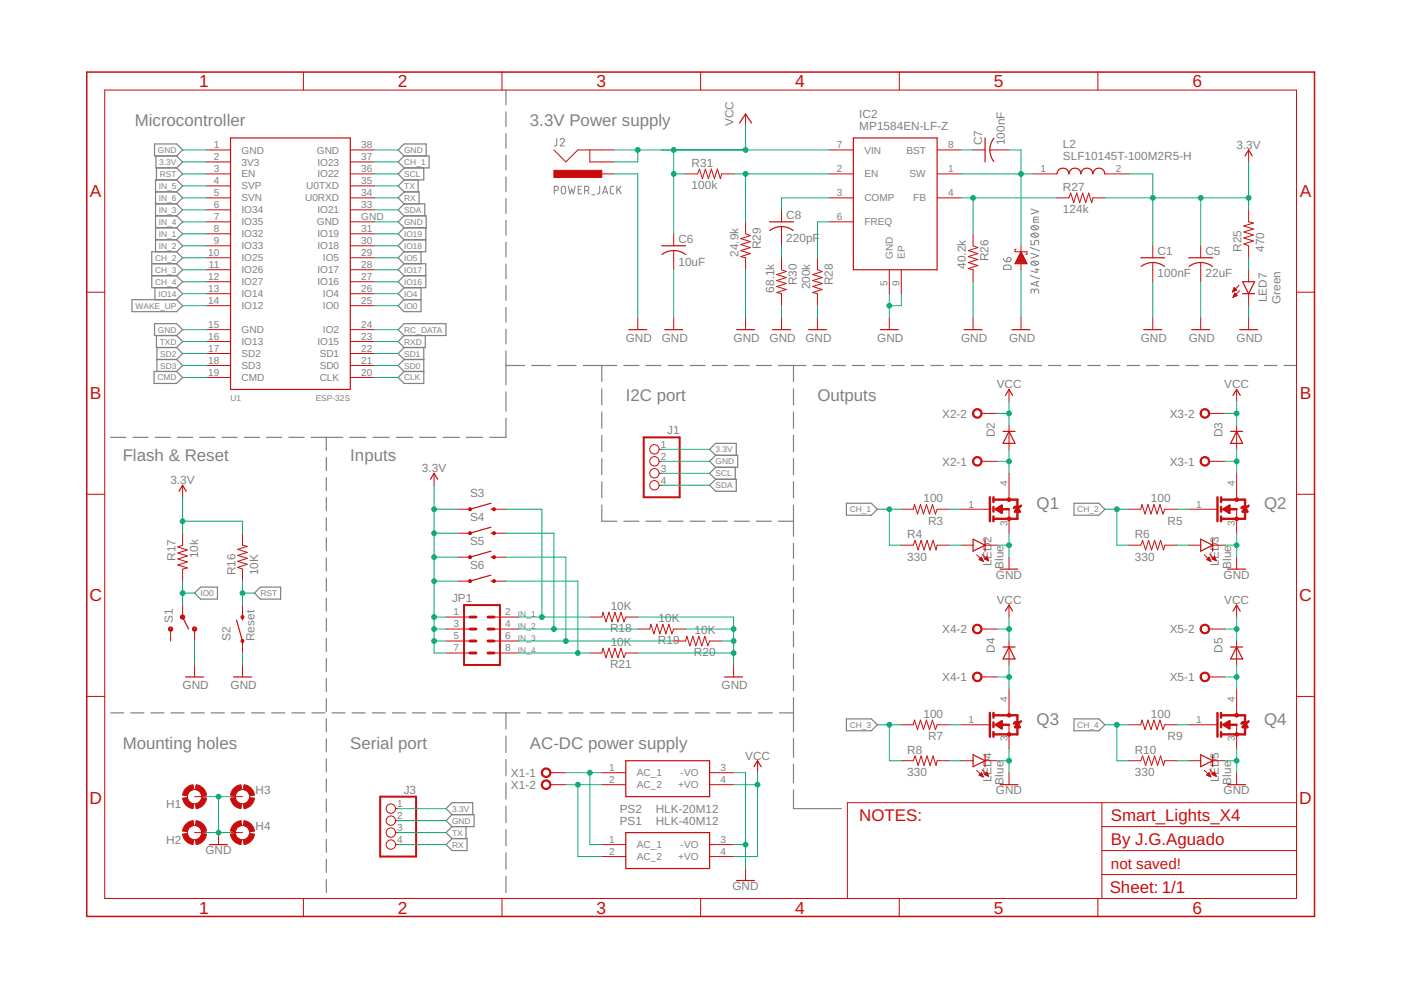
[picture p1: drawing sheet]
<svg xmlns="http://www.w3.org/2000/svg" width="297mm" height="210mm" viewBox="0 0 297 210" stroke-linecap="round" stroke-linejoin="round" font-family="sans-serif">
<g fill="none" stroke="#808080" stroke-width=".21">
<path d="M118 29.3v1.4l-.5 .2M118.8 29.7a.44 .44 0 0 1 .6-.4 .44 .44 0 0 1 .1 .8l-.7 .8h.9M119.1 39.6l.3-.1 .4 .1 .1 1.1a.46 .46 0 0 1-.4 .4 .46 .46 0 0 1-.5-.4zM120.5 39.5l.4 1.6 .3-1.1 .4 1.1 .3-1.6M123.3 39.5h-.7v1.6h.7M127.1 39.5v1.4l-.5 .2M130.1 39.5l-.6 .1-.1 .3 .1 1 .1 .2h.5M130.8 39.5v1.6M131.7 39.5l-.9 1M117.5 40.4h.5a.46 .46 0 0 0 .4-.5 .46 .46 0 0 0-.4-.4h-.5v1.6M122.6 40.2h.5M124 40.4h.4a.46 .46 0 0 0 .5-.5 .46 .46 0 0 0-.5-.4h-.4v1.6"/>
<path d="M124.5 40.4l.4 .7M125.5 41.3h.7M127.8 41.1l.5-1.6 .5 1.6M127.9 40.7h.8M131.1 40.1l.6 1M212.7 54.8l.2 .4 .6 .3M212.9 56.3l.3-.1h.9l.2 .3 .1 .6h-1.7zM213.6 54.7a.47 .47 0 0 1 .7 .1 .47 .47 0 0 1-.4 .7h-.4zM218.4 58.4l2 .7M218.4 52.5l2 .7M218.6 51v.9h.7v-.6a.46 .46 0 0 1 .5-.3 .46 .46 0 0 1 .4 .3v.6M218.6 53.7l1.6 .5-1.6 .6"/>
<path d="M218.6 44.3l1.6 .6-1.6 .5M218.7 55.6a1 1 0 0 1 1.5 .2 .97 .97 0 0 1-1.6 0zM218.7 49.6a1.02 1.02 0 0 1 1.5 .3 .97 .97 0 0 1-1.6 0zM218.7 48a1.02 1.02 0 0 1 1.5 .3 .97 .97 0 0 1-1.6 0zM218.9 55.4l1 .8M218.9 49.5l1 .7M218.9 47.9l1 .8M219.1 46.6h1.1M219.5 57.2h.7M219.8 59.8v.8M219.9 56.9v.9l-1.3-.4M220.2 46l-.9 .1-.2 .2v.8h1.1"/>
<path d="M220.2 59.6l-1.6 .6 1.6 .5M219.3 61.7a.46 .46 0 0 1 .5-.4 .46 .46 0 0 1 .4 .4v.5M219.3 62v-.4a.36 .36 0 0 0-.4-.3 .36 .36 0 0 0-.3 .3v.6"/>
</g>
<g fill="none" stroke="#808080" stroke-width=".25">
<path d="M107.3 19.1v3.1M32.8 30.5h4.6l1.3 1.3-1.3 1.3h-4.6zM33.1 33.1v2.5h4.3M33.2 35.6v2.5M37.4 33.1l1.3 1.2-1.3 1.3M37.4 35.6l1.3 1.3-1.3 1.2M37.4 38.1h-4.4v15.3M37.4 38.1l1.3 1.3-1.3 1.3M85.7 33.1l-1.3-1.3 1.3-1.3h4.7v2.6M85.7 33.1h5.3v2.5h-5.3M85.7 33.1l-1.3 1.2 1.3 1.3M85.7 38.1l-1.3 1.3 1.3 1.3"/>
<path d="M85.7 35.6l-1.3 1.3 1.3 1.2M88.6 38.1v2.6M89.9 35.6v2.5h-4.2M107.3 23.7v3.1M107.3 28.3v3.1M107.3 32.9v3.1M107.3 37.5v3.1M32.2 58.5h5.2M32.2 55.9h5.2M33 45.8h4.4M33 48.3h4.4M33 40.7h4.4"/>
<path d="M33 43.2h4.4M33 50.8h4.4M37.4 40.7l1.3 1.3-1.3 1.2M37.4 43.2l1.3 1.3-1.3 1.3M37.4 45.8l1.3 1.2-1.3 1.3M37.4 48.3l1.3 1.3-1.3 1.2M37.4 50.8l1.3 1.3-1.3 1.3M37.4 53.4h-5.2v7.6h5.2M37.4 53.4l1.3 1.3-1.3 1.2M37.4 55.9l1.3 1.3-1.3 1.3M37.4 58.5l1.3 1.2-1.3 1.3M85.7 45.8h4.7v2.5h-4.7"/>
<path d="M85.7 45.8l-1.3 1.2 1.3 1.3M85.7 40.7h3.2v2.5M85.7 43.2h4.4v2.6M85.7 50.8h4.6M85.7 55.9h4.6v5.1h-4.6M85.7 58.5l-1.3 1.2 1.3 1.3M85.7 58.5h4.6M85.7 55.9l-1.3 1.3 1.3 1.3M85.7 53.4l-1.3 1.3 1.3 1.2M85.7 50.8l-1.3 1.3 1.3 1.3M85.7 48.3l-1.3 1.3 1.3 1.2M85.7 40.7l-1.3 1.3 1.3 1.2"/>
<path d="M85.7 43.2l-1.3 1.3 1.3 1.3M89.3 53.4v2.5M90.3 48.3v5.1h-4.6M107.3 42.1v3.1M107.3 46.7v3.1M107.3 51.4v3.1M107.3 56v3.1M28 63.5h9.4l1.3 1.3-1.3 1.3h-9.4zM32.7 78.8h4.7l1.3 1.2-1.3 1.3h-4.7zM32.8 68.6h4.6l1.3 1.3-1.3 1.2h-4.6zM32.9 61v2.5M33.2 71.1v2.6h4.2"/>
<path d="M33.3 76.2h4.1M33.3 73.7v5.1M37.4 76.2l1.3 1.3-1.3 1.3M37.4 61l1.3 1.3-1.3 1.2M37.4 71.1l1.3 1.3-1.3 1.3M37.4 73.7l1.3 1.3-1.3 1.2M84.4 69.9l1.3-1.3h8.9v2.5h-8.9zM85.7 63.5h3.6M85.7 76.2h4.2M85.7 78.8h4.2M85.7 76.2l-1.3 1.3 1.3 1.3M85.7 73.7l-1.3 1.3 1.3 1.2"/>
<path d="M85.7 71.1l-1.3 1.3 1.3 1.3M85.7 61l-1.3 1.3 1.3 1.2M89.3 61v5.1h-3.6l-1.3-1.3 1.3-1.3M89.9 73.7v7.6h-4.2l-1.3-1.3 1.3-1.2M90.2 71.1v2.6h-4.5M107.3 60.6v3.1M107.3 65.2v3.1M107.3 69.8v3.1M107.3 74.4v7.2M107.3 77.5h3.9M112.7 77.5h4M118.2 77.5h3.9"/>
<path d="M123.6 77.5h7.2M127.6 77.5v3.4M132.3 77.5h3.2M136.9 77.5h3.2M141.6 77.5h3.2M146.3 77.5h3.2M151 77.5h3.2M155.7 77.5h3.2M160.4 77.5h3.2M165 77.5h5.9M168.2 77.5v3.4M172.4 77.5h2.6"/>
<path d="M176.6 77.5h2.6M180.7 77.5h2.7M184.9 77.5h2.6M189 77.5h2.7M193.2 77.5h2.7M197.4 77.5h2.6M201.5 77.5h2.7M205.7 77.5h2.6M209.8 77.5h2.7M214 77.5h2.6M218.1 77.5h2.7M222.3 77.5h2.7"/>
<path d="M226.5 77.5h2.6M230.6 77.5h2.7M234.8 77.5h2.6M239 77.5h2.6M243.1 77.5h2.7M247.3 77.5h2.6M251.4 77.5h2.7M255.6 77.5h2.7M259.8 77.5h2.6M263.9 77.5h2.7M268.1 77.5h2.6M272.2 77.5h2.7"/>
<path d="M23.5 92.7h3.2M28.2 92.7h3.2M32.9 92.7h3.2M37.6 92.7h3.3M42.4 92.7h3.2M47.1 92.7h3.2M51.8 92.7h3.2M56.5 92.7h3.2M61.2 92.7h3.3M66 92.7h6.6M69.2 92.7v2.8M69.2 97v2.8"/>
<path d="M74.1 92.7h3.5M79.1 92.7h3.4M84 92.7h3.5M89 92.7h3.4M93.9 92.7h3.5M98.9 92.7h3.4M107.3 83.1v4.1M107.3 88.7v4h-3.5M127.6 82.4v3.5M127.6 87.4v3.4M127.6 92.3v3.4M127.6 97.2v3.4"/>
<path d="M151.7 96.5l-1.2 1.3 1.2 1.3M151.7 96.5h4.7v2.6h-4.7M151.7 96.5l-1.2-1.2 1.2-1.3h4.4v2.5M151.7 99.1l-1.2 1.3 1.2 1.2M155.9 99.1v2.5M168.2 82.4v3.5M168.2 87.4v3.4M168.2 92.3v3.4M168.2 97.2v3.4M69.2 101.3v2.7M69.2 105.5v2.8M69.2 109.8v2.7"/>
<path d="M69.2 114v2.8M69.2 118.3v2.8M127.6 102.2v3.4M127.6 107.1v3.4h3.2M132.3 110.5h3.2M136.9 110.5h3.2M141.6 110.5h3.2M146.3 110.5h3.2M151 110.5h3.2M151.7 101.6h4.4v2.6h-4.4l-1.2-1.3zM155.7 110.5h3.2M160.4 110.5h3.2"/>
<path d="M165 110.5h3.2M168.2 102.2v3.4M168.2 107.1v6.6M168.2 115.2v3.2M168.2 119.9v3.2M179.5 106.7h5.2l1.3 1.3-1.3 1.2h-5.2zM227.7 106.7h5.3l1.3 1.3-1.3 1.2h-5.3zM42.5 124.5h3.6v2.5h-3.6l-1.2-1.2zM54 125.8l1.2-1.3h4.3v2.5h-4.3zM69.2 122.6v2.7M69.2 126.8v2.8M69.2 131.1v2.7"/>
<path d="M69.2 135.3v2.8M69.2 139.6v2.8M168.2 124.5v3.2M168.2 129.2v3.2M168.2 133.9v3.2M168.2 138.6v3.2M23.5 151.2h2.7M27.7 151.2h2.8M32 151.2h2.8M36.3 151.2h2.7M40.5 151.2h2.8M44.8 151.2h2.8"/>
<path d="M49.1 151.2h2.7M53.3 151.2h2.8M57.6 151.2h2.8M61.9 151.2h2.7M66.1 151.2h2.8M69.2 143.9v2.7M69.2 148.1v2.8M69.2 152.4v2.8M69.2 156.7v2.7M70.4 151.2h2.8M74.7 151.2h2.7M78.9 151.2h2.8"/>
<path d="M83.2 151.2h2.8M87.5 151.2h2.7M91.7 151.2h2.8M96 151.2h2.7M100.2 151.2h2.8M104.5 151.2h5.7M107.3 151.2v3.4M107.3 156.1v3.4M111.7 151.2h3M116.2 151.2h3M120.6 151.2h3M125.1 151.2h3"/>
<path d="M129.6 151.2h2.9M134 151.2h3M138.5 151.2h3M143 151.2h2.9M147.4 151.2h3M151.9 151.2h3M156.3 151.2h3M160.8 151.2h3M165.3 151.2h2.9M168.2 143.3v3.2M168.2 148v7.1M168.2 156.6v3.9"/>
<path d="M179.5 152.4h5.2l1.3 1.3-1.3 1.2h-5.2zM227.7 152.4h5.3l1.3 1.3-1.3 1.2h-5.3zM69.2 160.9v2.8M69.2 165.2v2.7M69.2 169.4v2.8M69.2 173.7v2.7M69.2 177.9v2.8M94.6 179.1l1.2-1.3h3.2v2.5h-3.2zM95.8 172.7l-1.2 1.3 1.2 1.3M95.8 172.7h4.7v2.6h-4.7M95.8 172.7l-1.2-1.3 1.2-1.2h4.4v2.5M95.8 175.3l-1.2 1.2 1.2 1.3"/>
<path d="M98.8 175.3v2.5M107.3 161v3.5M107.3 166v3.4M107.3 170.9v3.5M107.3 175.9v3.4M168.2 167.5v3.9h10.2M168.2 162.1v3.9M69.2 182.2v2.8M69.2 186.5v2.7M107.3 180.8v3.5M107.3 185.8v3.4"/>
</g>
<g fill="#c90d0c" stroke="#c90d0c" stroke-width=".21">
<path d="M38.7 169.2l1-.1 .5 .9 .9 .4-.2 1a2.52 2.52 0 0 1-2.2-2.2z" fill-rule="evenodd"/>
<path d="M41.4 170.4a1.51 1.51 0 0 0 1.4-1.3l1 .1a2.53 2.53 0 0 1-2.2 2.2z" fill-rule="evenodd"/>
<path d="M41.6 166.4a2.53 2.53 0 0 1 2.2 2.2l-1 .1-.5-.9-.9-.4z" fill-rule="evenodd"/>
<path d="M39.3 167.3l.6-.6 1-.3 .2 1-.7 .2a1.4 1.4 0 0 0-.7 1.1l-1-.1z" fill-rule="evenodd"/>
<path d="M38.7 176.8l1-.1 .5 .9 .9 .5-.2 1a2.52 2.52 0 0 1-2.2-2.3z" fill-rule="evenodd"/>
<path d="M41.4 178.1a1.51 1.51 0 0 0 1.4-1.4l1 .1a2.53 2.53 0 0 1-2.2 2.3z" fill-rule="evenodd"/>
<path d="M41.6 174a2.59 2.59 0 0 1 2.2 2.2l-1 .1-.5-.8-.9-.5z" fill-rule="evenodd"/>
<path d="M39.3 174.9l.6-.6 1-.3 .2 1-.7 .2a1.4 1.4 0 0 0-.7 1.1l-1-.1z" fill-rule="evenodd"/>
<path d="M51.7 166.4a2.53 2.53 0 0 1 2.3 2.2l-1.1 .1-.4-.9-.9-.4z" fill-rule="evenodd"/>
<path d="M49.4 167.3l.7-.6 1-.3 .1 1-.6 .2a1.4 1.4 0 0 0-.7 1.1l-1-.1z" fill-rule="evenodd"/>
<path d="M48.9 169.2l1-.1 .4 .9 .9 .4-.1 1a2.48 2.48 0 0 1-2.2-2.2z" fill-rule="evenodd"/>
<path d="M51.6 170.4a1.51 1.51 0 0 0 1.3-1.3l1.1 .1a2.53 2.53 0 0 1-2.3 2.2z" fill-rule="evenodd"/>
<path d="M51.7 174a2.59 2.59 0 0 1 2.3 2.2l-1.1 .1-.4-.8-.9-.5z" fill-rule="evenodd"/>
<path d="M49.4 174.9l.7-.6 1-.3 .1 1-.6 .2a1.4 1.4 0 0 0-.7 1.1l-1-.1z" fill-rule="evenodd"/>
<path d="M48.9 176.8l1-.1 .4 .9 .9 .5-.1 1a2.48 2.48 0 0 1-2.2-2.3z" fill-rule="evenodd"/>
<path d="M51.6 178.1a1.51 1.51 0 0 0 1.3-1.4l1.1 .1a2.53 2.53 0 0 1-2.3 2.3z" fill-rule="evenodd"/>
<path d="M213.7 105.6a.39 .39 0 0 1 .6 .2 .39 .39 0 0 1-.3 .5 .39 .39 0 0 1-.4-.4l.3-.1 .2 .2-.5-.1z" fill-rule="evenodd"/>
<path d="M213.7 109.7a.39 .39 0 0 1 .6 .2 .39 .39 0 0 1-.3 .5 .39 .39 0 0 1-.4-.4l.3-.1 .2 .2-.5-.1z" fill-rule="evenodd"/>
<path d="M206.6 97a1.03 1.03 0 0 1 1.5 .4 1.03 1.03 0 0 1-.7 1.4 1.03 1.03 0 0 1-1.2-1h.2a.76 .76 0 0 1 1.1-.7 .76 .76 0 0 1 .2 1.2 .76 .76 0 0 1-1.2-.3l-.1-.2h-.2z" fill-rule="evenodd"/>
<path d="M206.6 86.8a1.03 1.03 0 0 1 1.5 .4 1.03 1.03 0 0 1-.7 1.4 1.03 1.03 0 0 1-1.2-.9h.2a.76 .76 0 0 1 1.1-.8 .76 .76 0 0 1 .2 1.3 .76 .76 0 0 1-1.2-.3l-.1-.2h-.2z" fill-rule="evenodd"/>
<path d="M262 105.6a.39 .39 0 0 1 .6 .2 .39 .39 0 0 1-.3 .5 .39 .39 0 0 1-.5-.4l.4-.1 .1 .2-.5-.1z" fill-rule="evenodd"/>
<path d="M262 109.7a.39 .39 0 0 1 .6 .2 .39 .39 0 0 1-.3 .5 .39 .39 0 0 1-.5-.4l.4-.1 .1 .2-.5-.1z" fill-rule="evenodd"/>
<path d="M254.8 97a1.03 1.03 0 0 1 1.6 .4 1.03 1.03 0 0 1-.7 1.4 1.03 1.03 0 0 1-1.3-1h.3a.77 .77 0 0 1 1.1-.6 .77 .77 0 0 1 .1 1.3 .77 .77 0 0 1-1.2-.5v-.2h-.3z" fill-rule="evenodd"/>
<path d="M254.8 86.8a1.03 1.03 0 0 1 1.6 .4 1.03 1.03 0 0 1-.7 1.4 1.03 1.03 0 0 1-1.3-.9h.3a.77 .77 0 0 1 1.1-.7 .77 .77 0 0 1 .1 1.3 .77 .77 0 0 1-1.2-.4v-.2h-.3z" fill-rule="evenodd"/>
<path d="M213.7 151.3a.39 .39 0 0 1 .6 .2 .39 .39 0 0 1-.3 .5 .39 .39 0 0 1-.4-.3l.4-.2 .1 .2h-.5z" fill-rule="evenodd"/>
<path d="M213.6 155.5a.38 .38 0 0 1 .6 0 .38 .38 0 0 1-.2 .6 .38 .38 0 0 1-.4-.4l.3-.1 .2 .2-.5-.1z" fill-rule="evenodd"/>
<path d="M206.4 142.9a1.02 1.02 0 0 1 1.6 0 1.02 1.02 0 0 1-.4 1.6 1.02 1.02 0 0 1-1.4-1h.2a.76 .76 0 0 1 1.1-.7 .76 .76 0 0 1 .2 1.2 .76 .76 0 0 1-1.2-.3l-.1-.2h-.2z" fill-rule="evenodd"/>
<path d="M206.4 132.8a1.02 1.02 0 0 1 1.6-.1 1.02 1.02 0 0 1-.4 1.6 1.02 1.02 0 0 1-1.4-.9h.2a.76 .76 0 0 1 1.1-.8 .76 .76 0 0 1 .2 1.3 .76 .76 0 0 1-1.2-.3l-.1-.2h-.2z" fill-rule="evenodd"/>
<path d="M262 151.3a.39 .39 0 0 1 .6 .2 .39 .39 0 0 1-.3 .5 .39 .39 0 0 1-.5-.3l.5-.2v.2h-.5z" fill-rule="evenodd"/>
<path d="M261.9 155.5a.38 .38 0 0 1 .6-.1 .38 .38 0 0 1-.2 .6 .38 .38 0 0 1-.5-.3l.4-.1 .1 .1v.1l-.5-.1z" fill-rule="evenodd"/>
<path d="M254.6 142.9a1.02 1.02 0 0 1 1.7 0 1.02 1.02 0 0 1-.5 1.6 1.02 1.02 0 0 1-1.4-1h.3a.77 .77 0 0 1 1.1-.6 .77 .77 0 0 1 .1 1.3 .77 .77 0 0 1-1.2-.5v-.2h-.3z" fill-rule="evenodd"/>
<path d="M254.6 132.8a1.02 1.02 0 0 1 1.7-.1 1.02 1.02 0 0 1-.5 1.6 1.02 1.02 0 0 1-1.4-.9h.3a.77 .77 0 0 1 1.1-.7 .77 .77 0 0 1 .1 1.3 .77 .77 0 0 1-1.2-.4v-.2h-.3z" fill-rule="evenodd"/>
<path d="M41 133a.46 .46 0 0 1 .7 .2 .46 .46 0 0 1-.4 .6 .46 .46 0 0 1-.5-.4h.2a.26 .26 0 0 1 .4-.3 .26 .26 0 0 1 0 .5 .26 .26 0 0 1-.4-.1l-.2-.1z" fill-rule="evenodd"/>
<path d="M35.9 133a.46 .46 0 0 1 .7 .2 .46 .46 0 0 1-.3 .6 .46 .46 0 0 1-.6-.4h.2a.26 .26 0 0 1 .4-.3 .26 .26 0 0 1 .1 .5 .26 .26 0 0 1-.5-.1l-.2-.1z" fill-rule="evenodd"/>
<path d="M38.4 130.5a.46 .46 0 0 1 .7 .1 .46 .46 0 0 1-.3 .7 .46 .46 0 0 1-.6-.5h.3a.26 .26 0 0 1 .3-.2 .26 .26 0 0 1 .1 .4 .26 .26 0 0 1-.4-.1l-.3-.1z" fill-rule="evenodd"/>
<path d="M114.9 163.3a1.02 1.02 0 0 1 1.7-.1 1.02 1.02 0 0 1-.5 1.6 1.02 1.02 0 0 1-1.3-1h.2a.77 .77 0 0 1 1.1-.6 .77 .77 0 0 1 .2 1.3 .77 .77 0 0 1-1.3-.4v-.3h-.2z" fill-rule="evenodd"/>
<path d="M115.1 165.6a1.03 1.03 0 0 1 1.6 .3 1.03 1.03 0 0 1-.7 1.5 1.03 1.03 0 0 1-1.2-1h.2a.77 .77 0 0 1 1.1-.7 .77 .77 0 0 1 .2 1.3 .77 .77 0 0 1-1.3-.4v-.2h-.2z" fill-rule="evenodd"/>
<circle cx="51.4" cy="135.9" r=".33"/>
<circle cx="51.4" cy="130.8" r=".33"/>
<circle cx="99.7" cy="108" r=".33"/>
<circle cx="104.7" cy="108" r=".33"/>
<circle cx="99.7" cy="113" r=".33"/>
<circle cx="104.7" cy="113" r=".33"/>
<circle cx="99.7" cy="118.1" r=".33"/>
<circle cx="104.7" cy="118.1" r=".33"/>
<circle cx="99.7" cy="123.2" r=".33"/>
<circle cx="104.7" cy="123.2" r=".33"/>
</g>
<g fill="none" stroke="#c90d0c" stroke-width=".21">
<path d="M22.2 19.1h252.7v171.4h-252.7zM64.3 15.3v3.8M106.4 15.3v3.8M148.5 15.3v3.8M190.7 15.3v3.8M232.8 15.3v3.8M43.8 31.8h5.1M43.8 36.9h5.1M43.8 39.4h5.1M43.8 34.3h5.1M74.3 31.8h5M74.3 36.9h5"/>
<path d="M74.3 39.4h5M74.3 34.3h5M117.4 31.8l2.6 2.5 2.5-2.5h7.6M125.1 31.8v2.5h5M127.6 36.9h2.5M145.4 36.9h2.5l.4-1 .6 2 .7-2 .6 2 .6-2 .7 2 .6-2 .6 2 .3-1h2.5M158.1 24.2v2.5M175.9 31.8h5M175.9 36.9h5M198.7 31.8h5.1M198.7 36.9h5.1M206.3 31.8h2.6"/>
<path d="M209.9 31.8h4M219 36.9h5.1M234.3 36.9h5M264.7 31.8v2.5M43.8 42h5.1M43.8 44.5h5.1M43.8 47h5.1M43.8 49.6h5.1M43.8 52.1h5.1M43.8 59.7h5.1M43.8 54.7h5.1M43.8 57.2h5.1"/>
<path d="M74.3 42h5M74.3 44.5h5M74.3 47h5M74.3 49.6h5M74.3 52.1h5M74.3 59.7h5M74.3 54.7h5M74.3 57.2h5M142.8 49.6v2.5M142.8 53.1v4.1M158.1 47v2.6l1 .4-2 .6 2 .6-2 .7 2 .6-2 .6 2 .7-2 .6 1 .3v2.5M165.7 54.7v2.5l1 .4-2 .6 2 .6-2 .7 2 .6-2 .6 2 .7-2 .6 1 .3v2.5"/>
<path d="M165.7 44.5v2.5M165.7 48v4.1M173.3 54.7v2.5l1 .4-2 .6 2 .6-2 .7 2 .6-2 .6 2 .7-2 .6 1 .3v2.5M175.9 42h5M175.9 47h5M188.6 57.2v5.1M191.1 57.2v5.1M198.7 42h5.1M206.3 49.6v2.5l1 .4-2 .6 2 .7-2 .6 2 .6-2 .7 2 .6-2 .6 1 .3v2.5M215.2 55.8h2.5M215.3 55.7h2.4M215.4 55.6h2.2"/>
<path d="M215.4 55.5h2.1M215.5 52.9h-.3v.5h2.5v.5h-.2M215.5 55.4h2M215.5 55.2h1.9M215.6 55.1h1.8M215.7 55h1.6M215.7 54.9h1.5M215.8 54.8h1.4M215.8 54.6h1.3M215.9 54.5h1.1M216 54.4h1M216 54.3h.9"/>
<path d="M216.1 54.2h.8M216.2 54h.6M216.2 53.9h.5M216.3 53.8h.4M216.3 53.7h.3M216.4 53.6h.2M216.5 53.4h.1M216.5 52.1v1.3M216.5 55.9v1.3M216.5 53.4l1.2 2.5h-2.5zM224.1 42h2.5l.4-1.1 .6 2.1 .7-2.1 .6 2.1 .7-2.1 .6 2.1 .6-2.1 .7 2.1 .2-1h2.6M244.4 52.1v2.6"/>
<path d="M244.4 55.7v4M254.6 52.1v2.6M254.6 55.7v4M264.7 44.5v2.5l1 .3-2 .6 2 .7-2 .6 2 .6-2 .7 2 .6-2 .6 1 .4v2.6M264.7 57.2v2.5M18.4 62h3.8M43.8 62.3h5.1M43.8 64.8h5.1M43.8 72.4h5.1M43.8 69.9h5.1M43.8 75h5.1M43.8 77.5h5.1"/>
<path d="M74.3 62.3h5M74.3 64.8h5M74.3 72.4h5M74.3 69.9h5M74.3 75h5M74.3 77.5h5M135.2 67.4v2.5M142.8 67.4v2.5M158.1 67.4v2.5M165.7 67.4v2.5M173.3 67.4v2.5M188.6 67.4v2.5"/>
<path d="M206.3 67.4v2.5M216.5 67.4v2.5M244.4 67.4v2.5M254.6 67.4v2.5M261.3 61.9h.1M261.4 61.8h.2M261.4 61.6h.5M261.5 61.5h.7M261.5 63h.1M261.5 61.4h.6M261.5 62.8h.4M261.6 61.3h.4"/>
<path d="M261.6 62.7h.5M261.6 61.2h.2M261.6 62.6h.7M261.7 61h.1M261.7 62.5h.4M261.7 61l-.4 .9M261.7 61l.5 .5-.9 .4M261.7 62.4h.3M261.8 62.2h.1M261.8 62.1l.5 .6-.9 .3zM262.7 60.5l-1.4 1.4M262.8 61.6l-1.4 1.4"/>
<path d="M264.7 62.3v2.5M264.7 67.4v2.5M274.9 62h3.8M43.8 80h5.1M74.3 80h5M139.7 97.8h.6M139.7 95.3h.6M208.1 97.8h3.3M208.1 87.7h3.3M213.9 82.6v2.5M213.9 90.2v5.1M256.3 97.8h3.4"/>
<path d="M256.3 87.7h3.4M262.2 82.6v2.5M262.2 90.2v5.1M18.4 104.8h3.8M38.7 113.1v2.5l-1 .4 2 .6-2 .6 2 .7-2 .6 2 .6-2 .7 2 .6-1 .3v2.5M38.7 102.9v2.5M51.4 113.1v2.5l1 .2-2 .7 2 .6-2 .7 2 .6-2 .6 2 .7-2 .6 1 .4v2.5M92 100.4v2.5M97.1 108h2.6M97.1 113.1h2.6M97.1 118.1h2.6M104.7 108h2.6"/>
<path d="M104.7 113.1h2.6M104.7 118.1h2.6M139.7 100.4h.6M139.7 102.9h.6M191.1 108h2.5l.3-1 .6 2 .7-2 .6 2 .6-2 .7 2 .6-2 .6 2 .4-1h2.5M191.1 115.6h2.5l.4-1 .6 2 .7-2 .6 2 .7-2 .6 2 .6-2 .7 2 .2-1h2.5M203.8 108h6.1M203.8 115.6h2.5M207.1 117.6l1.4 1.4M207.6 118.6l.5-.5 .4 .9zM207.7 118.6h.6M207.7 118.7h.6"/>
<path d="M207.8 118.4h.4M207.9 118.3h.3M208 118.8h.4M208 118.2h.1M208.2 117.5l1.4 1.4M208.3 118.9h.1M208.7 118.5l.5-.5 .4 .9zM208.8 118.4h.6M208.9 115.6h2.5M208.9 118.6h.6M208.9 118.3h.5M209 118.2h.3"/>
<path d="M209.1 118.7h.4M209.2 118.1h.1M209.4 118.8h.2M213.9 100.4v5.5M213.9 108v5.1M213.9 118.1v2.6M239.3 108h2.6l.2-1 .7 2 .6-2 .6 2 .7-2 .6 2 .6-2 .7 2 .4-1h2.5M239.3 115.6h2.6l.4-1 .6 2 .6-2 .7 2 .6-2 .6 2 .7-2 .6 2 .3-1h2.5M252 108h6.1M252 115.6h2.6M255.3 117.6l1.4 1.4M255.8 118.6l.5-.5 .4 .9z"/>
<path d="M255.9 118.6h.6M255.9 118.7h.7M256 118.4h.5M256.2 118.3h.2M256.2 118.8h.4M256.3 118.2h.1M256.5 117.5l1.4 1.4M256.5 118.9h.2M257 118.5l.5-.5 .4 .9zM257 118.4h.7M257.1 115.6h2.6M257.1 118.6h.6"/>
<path d="M257.2 118.3h.4M257.3 118.2h.3M257.4 118.7h.4M257.4 118.1h.1M257.7 118.8h.1M262.2 100.4v5.5M262.2 108v5.1M262.2 118.1v2.6M274.9 104.8h3.8M36.2 133.4v2.5M38.7 128.3v2.5M41.3 133.4v2.5"/>
<path d="M51.4 128.3v2.5M51.4 135.9v2.6M94.6 133.4h5.1M94.6 130.8h5.1M94.6 135.9h5.1M94.6 138.5h5.1M97.1 123.2h2.6M104.7 133.4h5.1M104.7 130.8h5.1M104.7 135.9h5.1M104.7 138.5h5.1M104.7 123.2h2.6"/>
<path d="M125.1 130.8h2.5l.2-1 .7 2 .6-2 .7 2 .6-2 .6 2 .7-2 .6 2 .4-1h2.5M125.1 138.5h2.5l.2-1.1 .7 2.1 .6-2.1 .7 2.1 .6-2.1 .6 2.1 .7-2.1 .6 2.1 .4-1h2.5M135.2 133.4h2.6l.2-1 .6 2 .7-2 .6 2 .6-2 .7 2 .6-2 .7 2 .3-1h2.6M142.8 135.9h2.6l.2-1 .7 2 .6-2 .6 2 .7-2 .6 2 .6-2 .7 2 .4-1h2.5M208.1 133.4h3.3M213.9 128.3v2.5M213.9 135.9v5.1M256.3 133.4h3.4M262.2 128.3v2.5M262.2 135.9v5.1M18.4 147.7h3.8M41.3 141v2.5"/>
<path d="M51.4 141v2.5M155.5 141v2.5M191.1 153.7h2.5l.3-1 .6 2 .7-2 .6 2 .6-2 .7 2 .6-2 .6 2 .4-1h2.5M203.8 153.7h6.1M208.1 143.5h3.3M213.9 146.1v5.6M213.9 153.7v5M239.3 153.7h2.6l.2-1 .7 2 .6-2 .6 2 .7-2 .6 2 .6-2 .7 2 .4-1h2.5M252 153.7h6.1M256.3 143.5h3.4M262.2 146.1v5.6M262.2 153.7v5"/>
<path d="M274.9 147.7h3.8M41.3 168.9h2.5M41.3 176.5h2.5M46.3 176.5v2.6M48.9 168.9h2.5M48.9 176.5h2.5M83.9 176.5h.5M83.9 171.4h.5M83.9 174h.5M83.9 179.1h.5M116.7 163.8h3.3M116.7 166.4h3.3"/>
<path d="M127.6 179.1h5.1M127.6 163.8h5.1M127.6 166.4h5.1M150.5 179.1h5M150.5 163.8h5M150.5 166.4h5M160.6 161.3v2.5M191.1 161.3h2.5l.4-1 .6 2 .7-2 .6 2 .7-2 .6 2 .6-2 .7 2 .2-1h2.5M203.8 161.3h2.5M207.1 163.3l1.4 1.4M207.6 164.3l.5-.5 .4 .9zM207.7 164.3h.6"/>
<path d="M207.7 164.4h.6M207.8 164.1h.4M207.9 164h.3M208 164.5h.4M208 163.9h.1M208.2 163.2l1.4 1.4M208.3 164.6h.1M208.7 164.2l.5-.5 .4 .9zM208.8 164.1h.6M208.9 161.3h2.5M208.9 164.3h.6M208.9 164h.5"/>
<path d="M209 163.9h.3M209.1 164.4h.4M209.1 163.8h.2M209.4 164.5h.2M213.9 163.8v2.6M233.6 170.2v20.3M233.6 175.3h41.3M239.3 161.3h2.6l.4-1 .6 2 .6-2 .7 2 .6-2 .6 2 .7-2 .6 2 .3-1h2.5M252 161.3h2.6M255.3 163.3l1.4 1.4M255.8 164.3l.5-.5 .4 .9zM255.9 164.3h.6"/>
<path d="M256 164.4h.6M256 164.1h.5M256.2 164h.2M256.2 164.5h.4M256.3 163.9h.1M256.5 163.2l1.4 1.4M256.5 164.6h.2M257 164.2l.5-.5 .4 .9zM257 164.1h.7M257.1 161.3h2.6M257.1 164.3h.6M257.2 164h.4"/>
<path d="M257.3 163.9h.3M257.4 164.4h.4M257.4 163.8h.1M257.7 164.5h.1M262.2 163.8v2.6M274.9 170.2h-95.2v20.3M64.3 190.5v3.8M106.4 190.5v3.8M127.6 181.6h5.1M148.5 190.5v3.8M150.5 181.6h5M158.1 184.1v2.6"/>
<path d="M190.7 190.5v3.8M232.8 190.5v3.8M233.6 185.4h41.3M233.6 180.3h41.3"/>
<circle cx="138.7" cy="97.8" r=".99"/>
<circle cx="138.7" cy="95.3" r=".99"/>
<circle cx="138.7" cy="100.4" r=".99"/>
<circle cx="138.7" cy="102.9" r=".99"/>
<circle cx="41.3" cy="168.9" r="1.52"/>
<circle cx="41.3" cy="176.5" r="1.52"/>
<circle cx="51.4" cy="168.9" r="1.52"/>
<circle cx="51.4" cy="176.5" r="1.52"/>
<circle cx="82.9" cy="171.5" r=".99"/>
<circle cx="82.9" cy="179.1" r=".99"/>
<circle cx="82.9" cy="174" r=".99"/>
<circle cx="82.9" cy="176.5" r=".99"/>
</g>
<g fill="none" stroke="#c90d0c" stroke-width=".25">
<path d="M48.9 29.3h25.4v53.3h-25.4zM156.8 26.1l1.3-1.9 1.2 1.9M180.9 29.3h17.8v27.9h-17.8zM208.9 29.3v5M210.7 29.3a4 4 0 0 0 0 4.9M224.1 36.9a1.27 1.27 0 0 1 1.3-1.2 1.27 1.27 0 0 1 1.2 1.2 1.27 1.27 0 0 1 1.3-1.2 1.27 1.27 0 0 1 1.3 1.2 1.27 1.27 0 0 1 1.2-1.2 1.27 1.27 0 0 1 1.3 1.2 1.27 1.27 0 0 1 1.3-1.2 1.27 1.27 0 0 1 1.3 1.2M264 33.1l.7-1.3 .8 1.3M140.3 52.1h5.1M140.4 54a4.1 4.1 0 0 1 4.9 0M163.2 47h5M163.2 48.9a4 4 0 0 1 5 0M241.9 54.7h5.1"/>
<path d="M242 56.5a4 4 0 0 1 4.9 0M252 54.7h5.1M252.1 56.5a4 4 0 0 1 5 0M263.5 59.7h2.5l-1.3 2.6zM133.3 69.9h3.8M140.9 69.9h3.8M156.2 69.9h3.8M163.8 69.9h3.8M171.4 69.9h3.8M186.6 69.9h3.9M204.4 69.9h3.8M214.6 69.9h3.8"/>
<path d="M242.5 69.9h3.8M252.7 69.9h3.8M262.8 69.9h3.8M263.5 62.3h2.5M212.7 91.5h2.5M213.2 83.8l.7-1.2 .8 1.2M213.9 91.5l1.3 2.5h-2.5zM260.9 91.5h2.6M261.4 83.8l.8-1.2 .8 1.2M262.2 91.5l1.3 2.5h-2.6zM38 104.2l.7-1.3 .8 1.3M91.3 101.6l.7-1.2 .8 1.2"/>
<path d="M104.1 108h.6M104.1 106.7l-4.4 1.3M104.1 113.1h.6M104.1 111.8l-4.4 1.3M104.1 118.1h.6M104.1 116.9l-4.4 1.2M206.3 114.3l2.6 1.3-2.6 1.3zM208.9 114.3v2.6M254.6 114.3l2.5 1.3-2.5 1.3zM257.1 114.3v2.6M38.7 130.8l1.3 2.6M50.1 131.5l1.3 4.4"/>
<path d="M51.4 130.8v.7M104.1 123.2h.6M104.1 121.9l-4.4 1.3M212 120.7h3.8M212.7 137.2h2.5M213.2 129.6l.7-1.3 .8 1.3M213.9 137.2l1.3 2.5h-2.5zM260.3 120.7h3.8M260.9 137.2h2.6M261.4 129.6l.8-1.3 .8 1.3M262.2 137.2l1.3 2.5h-2.6zM39.3 143.5h3.9"/>
<path d="M49.5 143.5h3.8M153.6 143.5h3.8M44.4 179.1h3.8M132.7 176.5h17.8v7.6h-17.8zM132.7 161.3h17.8v7.6h-17.8zM159.9 162.6l.7-1.3 .8 1.3M206.3 160l2.6 1.3-2.6 1.3zM208.9 160v2.6M212 166.4h3.8M254.6 160l2.5 1.3-2.5 1.3zM257.1 160v2.6M260.3 166.4h3.8"/>
<path d="M156.2 186.7h3.8"/>
</g>
<g fill="none" stroke="#c90d0c" stroke-width=".51">
<path d="M209.9 105.4v5.1M210.6 105.4v1M210.6 107.5v1M210.6 109.5v1M210.6 105.9h5.1v4.1h-5.1M211.1 108l1.3-.8v1.5zM211.4 108h2.5M212.2 107.7v.8M215.7 107.5l.5 1h-1zM216.5 107.2l-.3 .3h-1l-.3 .2M258.1 105.4v5.1M258.9 105.9h5.1v4.1h-5.1"/>
<path d="M258.9 105.4v1M258.9 107.5v1M258.9 109.5v1M259.4 108l1.3-.8v1.5zM259.7 108h2.5M260.4 107.7v.8M264 107.5l.5 1h-1zM264.7 107.2l-.2 .3h-1l-.3 .2M209.9 151.2v5M210.6 151.2v1M210.6 153.2v1M210.6 155.2v1"/>
<path d="M210.6 151.7h5.1v4h-5.1M211.1 153.7l1.3-.8v1.5zM211.4 153.7h2.5M212.2 153.4v.8M215.7 153.2l.5 1h-1zM216.5 152.9l-.3 .3h-1l-.3 .2M258.1 151.2v5M258.9 151.2v1M258.9 153.2v1M258.9 155.2v1M258.9 151.7h5.1v4h-5.1M259.4 153.7l1.3-.8v1.5z"/>
<path d="M259.7 153.7h2.5M260.4 153.4v.8M264 153.2l.5 1h-1zM264.7 152.9l-.2 .3h-1l-.3 .2"/>
</g>
<path d="M136.5 92.7h7.6v12.7h-7.6zM98.4 128.3h7.6v12.7h-7.6zM80.6 168.9h7.6v12.7h-7.6z" fill="none" stroke="#c90d0c" stroke-width=".42"/>
<path d="M99.7 135.9h1.2M99.7 133.4h1.2M99.7 130.8h1.2M99.7 138.5h1.2M103.5 135.9h1.2M103.5 133.4h1.2M103.5 130.8h1.2M103.5 138.5h1.2" fill="none" stroke="#c90d0c" stroke-width=".61"/>
<path d="M117.4 36.1h10.2v1.5h-10.2z" fill="#c90d0c" stroke="#c90d0c" stroke-width=".21"/>
<path d="M18.4 15.3h260.3v179h-260.3z" fill="none" stroke="#c90d0c" stroke-width=".32"/>
<g fill="none" stroke="#0dab76" stroke-width=".21">
<path d="M38.7 31.8h5.1M38.7 36.9h5.1M38.7 34.3h5.1M38.7 39.4h5.1M79.3 31.8h5.1M79.3 36.9h5.1M79.3 34.3h5.1M79.3 39.4h5.1M130.1 31.8h45.8M130.1 36.9h5.1v30.5M135.2 31.8v2.5h-5.1M142.8 31.8v17.8"/>
<path d="M142.8 36.9h2.6M155.5 36.9h20.4M158.1 26.7v5.1M158.1 36.9v10.1M203.8 31.8h2.5M203.8 36.9h15.2M213.9 31.8h2.6v20.3M239.3 36.9h5.1v15.2M264.7 34.3v10.2M38.7 47h5.1M38.7 42h5.1M38.7 44.5h5.1"/>
<path d="M38.7 49.6h5.1M38.7 52.1h5.1M38.7 59.7h5.1M38.7 57.2h5.1M38.7 54.7h5.1M79.3 47h5.1M79.3 42h5.1M79.3 44.5h5.1M79.3 49.6h5.1M79.3 52.1h5.1M79.3 59.7h5.1M79.3 57.2h5.1"/>
<path d="M79.3 54.7h5.1M142.8 57.2v10.2M158.1 57.2v10.2M165.7 52.1v2.6M175.9 47h-2.6v7.7M175.9 42h-10.2v2.5M203.8 42h20.3M206.3 42v7.6M206.3 59.7v7.7M216.5 57.2v10.2M234.3 42h30.4M244.4 59.7v7.7"/>
<path d="M254.6 42v10.1M254.6 59.7v7.7M264.7 54.7v2.5M38.7 69.9h5.1M38.7 64.8h5.1M38.7 62.3h5.1M38.7 72.4h5.1M38.7 75h5.1M38.7 77.5h5.1M79.3 69.9h5.1M79.3 64.8h5.1M79.3 62.3h5.1"/>
<path d="M79.3 72.4h5.1M79.3 75h5.1M79.3 77.5h5.1M165.7 64.8v2.6M173.3 64.8v2.6M188.6 62.3v5.1M191.1 62.3v2.5h-2.5M264.7 64.8v2.6M38.7 80h5.1M79.3 80h5.1M140.3 97.8h10.2M140.3 95.3h10.2"/>
<path d="M211.4 97.8h2.5M211.4 87.7h2.5M213.9 85.1v5.1M213.9 95.3v5.1M259.7 97.8h2.5M259.7 87.7h2.5M262.2 85.1v5.1M262.2 95.3v5.1M38.7 110.5h12.7v2.6M38.7 105.4v7.7M92 102.9v35.6h2.6M92 108h5.1"/>
<path d="M92 113.1h5.1M92 118.1h5.1M107.3 108h7.6v22.8M107.3 113.1h10.1v20.3M107.3 118.1h12.7v17.8M140.3 102.9h10.2M140.3 100.4h10.2M186 108h5.1M188.6 108v7.6h2.5M201.2 115.6h2.6M201.2 108h2.6M211.4 115.6h2.5"/>
<path d="M213.9 113.1v5M234.3 108h5M236.8 108v7.6h2.5M249.5 115.6h2.5M249.5 108h2.5M259.7 115.6h2.5M262.2 113.1v5M38.7 123.2v5.1M38.7 125.8h2.6M41.3 135.9v5.1M51.4 123.2v5.1M51.4 138.5v2.5"/>
<path d="M51.4 125.8h2.6M92 135.9h2.6M92 133.4h2.6M92 130.8h2.6M92 123.2h5.1M107.3 123.2h15.2v15.3M109.8 138.5h15.3M109.8 135.9h33M109.8 133.4h25.4M109.8 130.8h15.3M135.2 138.5h20.3M135.2 130.8h20.3v10.2"/>
<path d="M145.4 133.4h10.1M153 135.9h2.5M211.4 133.4h2.5M213.9 130.8v5.1M259.7 133.4h2.5M262.2 130.8v5.1M186 153.7h5.1M188.6 153.7v7.6h2.5M201.2 153.7h2.6M211.4 143.5h2.5M213.9 141v5.1M213.9 158.7v5.1"/>
<path d="M234.3 153.7h5M236.8 153.7v7.6h2.5M249.5 153.7h2.5M259.7 143.5h2.5M262.2 141v5.1M262.2 158.7v5.1M43.8 168.9h5.1M43.8 176.5h5.1M46.3 168.9v7.6M84.4 176.5h10.2M84.4 174h10.2M84.4 179.1h10.2"/>
<path d="M84.4 171.4h10.2M120 163.8h7.6M120 166.4h7.6M122.5 166.4v15.2h5.1M125.1 163.8v15.3h2.5M155.5 163.8h2.6v20.3M155.5 179.1h2.6M155.5 166.4h5.1M160.6 163.8v17.8h-5.1M201.2 161.3h2.6M211.4 161.3h2.5M249.5 161.3h2.5"/>
<path d="M259.7 161.3h2.5"/>
</g>
<g fill="#0dab76" stroke="#0dab76" stroke-width=".21">
<circle cx="46.3" cy="176.5" r=".51"/>
<circle cx="46.3" cy="168.9" r=".51"/>
<circle cx="213.9" cy="115.6" r=".51"/>
<circle cx="262.2" cy="115.6" r=".51"/>
<circle cx="213.9" cy="161.3" r=".51"/>
<circle cx="262.2" cy="161.3" r=".51"/>
<circle cx="155.5" cy="138.5" r=".51"/>
<circle cx="155.5" cy="135.9" r=".51"/>
<circle cx="155.5" cy="133.4" r=".51"/>
<circle cx="188.6" cy="64.8" r=".51"/>
<circle cx="158.1" cy="179.1" r=".51"/>
<circle cx="38.7" cy="110.5" r=".51"/>
<circle cx="92" cy="135.9" r=".51"/>
<circle cx="92" cy="133.4" r=".51"/>
<circle cx="92" cy="130.8" r=".51"/>
<circle cx="92" cy="108" r=".51"/>
<circle cx="92" cy="113.1" r=".51"/>
<circle cx="92" cy="118.1" r=".51"/>
<circle cx="92" cy="123.2" r=".51"/>
<circle cx="244.4" cy="42" r=".51"/>
<circle cx="254.6" cy="42" r=".51"/>
<circle cx="264.7" cy="42" r=".51"/>
<circle cx="51.4" cy="125.8" r=".51"/>
<circle cx="120" cy="135.9" r=".51"/>
<circle cx="122.5" cy="138.5" r=".51"/>
<circle cx="114.9" cy="130.8" r=".51"/>
<circle cx="117.4" cy="133.4" r=".51"/>
<circle cx="38.7" cy="125.8" r=".51"/>
<circle cx="188.6" cy="108" r=".51"/>
<circle cx="213.9" cy="97.8" r=".51"/>
<circle cx="213.9" cy="87.7" r=".51"/>
<circle cx="262.2" cy="87.7" r=".51"/>
<circle cx="213.9" cy="133.4" r=".51"/>
<circle cx="262.2" cy="133.4" r=".51"/>
<circle cx="142.8" cy="36.9" r=".51"/>
<circle cx="158.1" cy="31.8" r=".51"/>
<circle cx="135.2" cy="31.8" r=".51"/>
<circle cx="142.8" cy="31.8" r=".51"/>
<circle cx="160.6" cy="166.4" r=".51"/>
<circle cx="262.2" cy="97.8" r=".51"/>
<circle cx="213.9" cy="143.5" r=".51"/>
<circle cx="262.2" cy="143.5" r=".51"/>
<circle cx="236.8" cy="108" r=".51"/>
<circle cx="188.6" cy="153.7" r=".51"/>
<circle cx="236.8" cy="153.7" r=".51"/>
<circle cx="216.5" cy="36.9" r=".51"/>
<circle cx="206.3" cy="42" r=".51"/>
<circle cx="158.1" cy="36.9" r=".51"/>
<circle cx="125.1" cy="163.8" r=".51"/>
<circle cx="122.5" cy="166.4" r=".51"/>
</g>
<g font-size="3.7" fill="#c90d0c">
<text x="42.2" y="18.5">1</text>
<text x="84.4" y="18.5">2</text>
<text x="126.5" y="18.5">3</text>
<text x="168.6" y="18.5">4</text>
<text x="210.7" y="18.5">5</text>
<text x="252.8" y="18.5">6</text>
<text x="19.1" y="41.8">A</text>
<text x="275.6" y="41.8">A</text>
<text x="19.1" y="84.7">B</text>
<text x="275.6" y="84.7">B</text>
<text x="19" y="127.5">C</text>
<text x="275.5" y="127.5">C</text>
<text x="19" y="170.4">D</text>
<text x="275.5" y="170.4">D</text>
<text x="42.2" y="193.7">1</text>
<text x="84.4" y="193.7">2</text>
<text x="126.5" y="193.7">3</text>
<text x="168.6" y="193.7">4</text>
<text x="210.7" y="193.7">5</text>
<text x="252.8" y="193.7">6</text>
</g>
<g font-size="3.6" fill="#808080">
<text x="28.6" y="26.7">Microcontroller</text>
<text x="112.4" y="26.7">3.3V Power supply</text>
<text x="132.7" y="85.1">I2C port</text>
<text x="173.3" y="85.1">Outputs</text>
<text x="26" y="97.8">Flash &amp; Reset</text>
<text x="74.3" y="97.8">Inputs</text>
<text x="219.8" y="108">Q1</text>
<text x="268" y="108">Q2</text>
<text x="219.8" y="153.7">Q3</text>
<text x="268" y="153.7">Q4</text>
<text x="26" y="158.8">Mounting holes</text>
<text x="74.3" y="158.8">Serial port</text>
<text x="112.4" y="158.8">AC-DC power supply</text>
</g>
<g font-size="3.6" fill="#c90d0c">
<text x="182.2" y="174">NOTES:</text>
<text x="235.5" y="174">Smart_Lights_X4</text>
<text x="235.5" y="179.1">By J.G.Aguado</text>
<text x="235.3" y="189.4">Sheet: 1/1</text>
</g>
<text font-size="3.2" fill="#c90d0c" x="235.5" y="184.2">not saved!</text>
<g font-size="2.5" fill="#808080">
<text x="155.5" y="26.7" transform="rotate(-90 155.5 26.7)">VCC</text>
<text x="182.2" y="27.6">MP1584EN-LF-Z</text>
<text x="182.2" y="25.1">IC2</text>
<text x="146.6" y="35.4">R31</text>
<text x="208.2" y="30.8" transform="rotate(-90 208.2 30.8)">C7</text>
<text x="213.1" y="30.8" transform="rotate(-90 213.1 30.8)">100nF</text>
<text x="225.4" y="34">SLF10145T-100M2R5-H</text>
<text x="225.4" y="31.4">L2</text>
<text x="262.1" y="31.5">3.3V</text>
<text x="146.6" y="40.2">100k</text>
<text x="225.4" y="40.5">R27</text>
<text x="166.7" y="46.4">C8</text>
<text x="225.4" y="45.3">124k</text>
<text x="143.8" y="51.5">C6</text>
<text x="161.3" y="52.9" transform="rotate(-90 161.3 52.9)">R29</text>
<text x="166.7" y="51.2">220pF</text>
<text x="263.2" y="53.4" transform="rotate(-90 263.2 53.4)">R25</text>
<text x="268" y="53.4" transform="rotate(-90 268 53.4)">470</text>
<text x="143.8" y="56.3">10uF</text>
<text x="156.5" y="54.4" transform="rotate(-90 156.5 54.4)">24.9k</text>
<text x="204.8" y="57" transform="rotate(-90 204.8 57)">40.2k</text>
<text x="209.6" y="55.4" transform="rotate(-90 209.6 55.4)">R26</text>
<text x="245.4" y="58.8">100nF</text>
<text x="245.4" y="54">C1</text>
<text x="255.6" y="58.8">22uF</text>
<text x="255.6" y="54">C5</text>
<text x="164.2" y="62.1" transform="rotate(-90 164.2 62.1)">68.1k</text>
<text x="169" y="60.5" transform="rotate(-90 169 60.5)">R30</text>
<text x="171.8" y="61.4" transform="rotate(-90 171.8 61.4)">200k</text>
<text x="176.6" y="60.5" transform="rotate(-90 176.6 60.5)">R28</text>
<text x="268.6" y="64.1" transform="rotate(-90 268.6 64.1)">LED7</text>
<text x="271.5" y="64.5" transform="rotate(-90 271.5 64.5)">Green</text>
<text x="132.7" y="72.4">GND</text>
<text x="140.3" y="72.4">GND</text>
<text x="155.5" y="72.4">GND</text>
<text x="163.1" y="72.4">GND</text>
<text x="170.8" y="72.4">GND</text>
<text x="186" y="72.4">GND</text>
<text x="203.8" y="72.4">GND</text>
<text x="213.9" y="72.4">GND</text>
<text x="241.9" y="72.4">GND</text>
<text x="252" y="72.4">GND</text>
<text x="262.2" y="72.4">GND</text>
<text x="211.3" y="82.3">VCC</text>
<text x="259.6" y="82.3">VCC</text>
<text x="199.8" y="88.5">X2-2</text>
<text x="248" y="88.5">X3-2</text>
<text x="141.5" y="92.1">J1</text>
<text x="210.9" y="92.7" transform="rotate(-90 210.9 92.7)">D2</text>
<text x="259.2" y="92.7" transform="rotate(-90 259.2 92.7)">D3</text>
<text x="89.5" y="100.1">3.3V</text>
<text x="199.8" y="98.7">X2-1</text>
<text x="248" y="98.7">X3-1</text>
<text x="36.1" y="102.6">3.3V</text>
<text x="99.7" y="105.4">S3</text>
<text x="195.8" y="106.4">100</text>
<text x="244" y="106.4">100</text>
<text x="99.7" y="110.5">S4</text>
<text x="196.8" y="111.2">R3</text>
<text x="247.6" y="111.2">R5</text>
<text x="37.2" y="118.9" transform="rotate(-90 37.2 118.9)">R17</text>
<text x="42" y="118.4" transform="rotate(-90 42 118.4)">10k</text>
<text x="99.7" y="115.6">S5</text>
<text x="192.4" y="118.9">330</text>
<text x="192.4" y="114.1">R4</text>
<text x="210.2" y="120" transform="rotate(-90 210.2 120)">LED</text>
<text x="210.2" y="115.1" transform="rotate(-90 210.2 115.1)">2</text>
<text x="240.6" y="118.9">330</text>
<text x="240.6" y="114.1">R6</text>
<text x="258.4" y="120" transform="rotate(-90 258.4 120)">LED</text>
<text x="258.4" y="115.1" transform="rotate(-90 258.4 115.1)">3</text>
<text x="49.9" y="121.9" transform="rotate(-90 49.9 121.9)">R16</text>
<text x="54.7" y="121.9" transform="rotate(-90 54.7 121.9)">10K</text>
<text x="99.7" y="120.7">S6</text>
<text x="211.2" y="122.7">GND</text>
<text x="212.7" y="120.6" transform="rotate(-90 212.7 120.6)">Blue</text>
<text x="259.4" y="122.7">GND</text>
<text x="261" y="120.6" transform="rotate(-90 261 120.6)">Blue</text>
<text x="36.7" y="132" transform="rotate(-90 36.7 132)">S1</text>
<text x="95.9" y="127.7">JP1</text>
<text x="129.5" y="129.3">10K</text>
<text x="139.6" y="131.8">10K</text>
<text x="211.3" y="128">VCC</text>
<text x="259.6" y="128">VCC</text>
<text x="48.9" y="135.9" transform="rotate(-90 48.9 135.9)">S2</text>
<text x="53.9" y="135.9" transform="rotate(-90 53.9 135.9)">Reset</text>
<text x="129.4" y="134.1">R18</text>
<text x="129.5" y="136.9">10K</text>
<text x="139.5" y="136.6">R19</text>
<text x="147.3" y="134.4">10K</text>
<text x="199.8" y="134.3">X4-2</text>
<text x="248" y="134.3">X5-2</text>
<text x="129.4" y="141.7">R21</text>
<text x="147.1" y="139.2">R20</text>
<text x="210.9" y="138.4" transform="rotate(-90 210.9 138.4)">D4</text>
<text x="259.2" y="138.4" transform="rotate(-90 259.2 138.4)">D5</text>
<text x="38.7" y="146.1">GND</text>
<text x="48.9" y="146.1">GND</text>
<text x="153" y="146.1">GND</text>
<text x="199.8" y="144.4">X4-1</text>
<text x="248" y="144.4">X5-1</text>
<text x="195.8" y="152.2">100</text>
<text x="244" y="152.2">100</text>
<text x="158" y="161">VCC</text>
<text x="192.4" y="159.8">R8</text>
<text x="196.8" y="157">R7</text>
<text x="210.2" y="160.8" transform="rotate(-90 210.2 160.8)">4</text>
<text x="240.6" y="159.8">R10</text>
<text x="247.6" y="157">R9</text>
<text x="258.4" y="160.8" transform="rotate(-90 258.4 160.8)">5</text>
<text x="108.3" y="164.7">X1-1</text>
<text x="108.3" y="167.3">X1-2</text>
<text x="192.4" y="164.6">330</text>
<text x="210.2" y="165.7" transform="rotate(-90 210.2 165.7)">LED</text>
<text x="212.7" y="166.3" transform="rotate(-90 212.7 166.3)">Blue</text>
<text x="240.6" y="164.6">330</text>
<text x="258.4" y="165.7" transform="rotate(-90 258.4 165.7)">LED</text>
<text x="261" y="166.3" transform="rotate(-90 261 166.3)">Blue</text>
<text x="35.3" y="171.3">H1</text>
<text x="54.2" y="168.3">H3</text>
<text x="85.6" y="168.3">J3</text>
<text x="131.4" y="172.3">PS2</text>
<text x="139" y="172.3">HLK-20M12</text>
<text x="211.2" y="168.4">GND</text>
<text x="259.4" y="168.4">GND</text>
<text x="35.3" y="178.9">H2</text>
<text x="54.2" y="176">H4</text>
<text x="131.4" y="174.9">PS1</text>
<text x="139" y="174.9">HLK-40M12</text>
<text x="43.6" y="181.1">GND</text>
<text x="155.3" y="188.7">GND</text>
</g>
<g font-size="2.1" fill="#808080">
<text x="45.3" y="31.4">1</text>
<text x="45.3" y="34">2</text>
<text x="51.2" y="32.6">GND</text>
<text x="51.2" y="35.1">3V3</text>
<text x="67.2" y="32.6">GND</text>
<text x="67.3" y="35.1">IO23</text>
<text x="76.6" y="34">37</text>
<text x="76.6" y="31.4">38</text>
<text x="177.4" y="31.4">7</text>
<text x="183.3" y="32.6">VIN</text>
<text x="192.2" y="32.6">BST</text>
<text x="201" y="31.4">8</text>
<text x="45.3" y="36.5">3</text>
<text x="45.3" y="39.1">4</text>
<text x="45.3" y="41.6">5</text>
<text x="51.2" y="37.6">EN</text>
<text x="51.2" y="40.2">SVP</text>
<text x="64.9" y="40.2">U0TXD</text>
<text x="67.3" y="37.6">IO22</text>
<text x="76.6" y="36.5">36</text>
<text x="76.6" y="41.6">34</text>
<text x="76.6" y="39.1">35</text>
<text x="177.4" y="36.5">2</text>
<text x="177.4" y="41.6">3</text>
<text x="183.3" y="37.6">EN</text>
<text x="192.8" y="37.6">SW</text>
<text x="201" y="36.5">1</text>
<text x="201" y="41.6">4</text>
<text x="220.6" y="36.5">1</text>
<text x="236.6" y="36.5">2</text>
<text x="45.3" y="44.1">6</text>
<text x="45.3" y="46.7">7</text>
<text x="51.2" y="42.7">SVN</text>
<text x="51.2" y="45.3">IO34</text>
<text x="51.2" y="47.8">IO35</text>
<text x="64.7" y="42.7">U0RXD</text>
<text x="67.2" y="47.8">GND</text>
<text x="67.3" y="45.3">IO21</text>
<text x="76.6" y="44.1">33</text>
<text x="76.6" y="46.7">GND</text>
<text x="177.4" y="46.7">6</text>
<text x="183.3" y="42.7">COMP</text>
<text x="183.3" y="47.8">FREQ</text>
<text x="193.6" y="42.7">FB</text>
<text x="45.3" y="49.2">8</text>
<text x="45.3" y="51.8">9</text>
<text x="51.2" y="50.3">IO32</text>
<text x="51.2" y="52.9">IO33</text>
<text x="67.3" y="52.9">IO18</text>
<text x="67.3" y="50.3">IO19</text>
<text x="76.6" y="51.8">30</text>
<text x="76.6" y="49.2">31</text>
<text x="44.2" y="59.4">12</text>
<text x="44.2" y="54.3">10</text>
<text x="44.3" y="56.8">11</text>
<text x="51.2" y="55.4">IO25</text>
<text x="51.2" y="57.9">IO26</text>
<text x="67.3" y="57.9">IO17</text>
<text x="68.5" y="55.4">IO5</text>
<text x="76.6" y="54.3">29</text>
<text x="76.6" y="56.8">28</text>
<text x="76.6" y="59.4">27</text>
<text x="189.3" y="54.8" transform="rotate(-90 189.3 54.8)">GND</text>
<text x="191.8" y="54.8" transform="rotate(-90 191.8 54.8)">EP</text>
<text x="44.2" y="61.9">13</text>
<text x="44.2" y="64.4">14</text>
<text x="51.2" y="60.5">IO27</text>
<text x="51.2" y="63">IO14</text>
<text x="51.2" y="65.6">IO12</text>
<text x="67.3" y="60.5">IO16</text>
<text x="68.5" y="63">IO4</text>
<text x="68.5" y="65.6">IO0</text>
<text x="76.6" y="61.9">26</text>
<text x="76.6" y="64.4">25</text>
<text x="188.2" y="60.7" transform="rotate(-90 188.2 60.7)">5</text>
<text x="190.7" y="60.7" transform="rotate(-90 190.7 60.7)">9</text>
<text x="44.2" y="69.5">15</text>
<text x="51.2" y="70.6">GND</text>
<text x="68.5" y="70.6">IO2</text>
<text x="76.6" y="69.5">24</text>
<text x="44.2" y="72.1">16</text>
<text x="44.2" y="74.6">17</text>
<text x="44.2" y="77.1">18</text>
<text x="51.2" y="73.2">IO13</text>
<text x="51.2" y="75.7">SD2</text>
<text x="67.3" y="73.2">IO15</text>
<text x="67.8" y="75.7">SD1</text>
<text x="76.6" y="72.1">23</text>
<text x="76.6" y="74.6">22</text>
<text x="76.6" y="77.1">21</text>
<text x="44.2" y="79.7">19</text>
<text x="51.2" y="78.3">SD3</text>
<text x="51.2" y="80.8">CMD</text>
<text x="67.8" y="80.8">CLK</text>
<text x="67.8" y="78.3">SD0</text>
<text x="76.6" y="79.7">20</text>
<text x="140.1" y="94.9">1</text>
<text x="140.1" y="97.5">2</text>
<text x="140.1" y="100">3</text>
<text x="140.1" y="102.5">4</text>
<text x="205.3" y="107.6">1</text>
<text x="213.6" y="103.1" transform="rotate(-90 213.6 103.1)">4</text>
<text x="253.6" y="107.6">1</text>
<text x="261.8" y="103.1" transform="rotate(-90 261.8 103.1)">4</text>
<text x="213.6" y="111.5" transform="rotate(-90 213.6 111.5)">3</text>
<text x="261.8" y="111.5" transform="rotate(-90 261.8 111.5)">3</text>
<text x="96.1" y="130.5">1</text>
<text x="107.1" y="130.5">2</text>
<text x="96.1" y="133">3</text>
<text x="96.1" y="135.5">5</text>
<text x="107.1" y="133">4</text>
<text x="107.1" y="135.5">6</text>
<text x="96.1" y="138.1">7</text>
<text x="107.1" y="138.1">8</text>
<text x="213.6" y="148.8" transform="rotate(-90 213.6 148.8)">4</text>
<text x="261.8" y="148.8" transform="rotate(-90 261.8 148.8)">4</text>
<text x="205.3" y="153.3">1</text>
<text x="253.6" y="153.3">1</text>
<text x="213.6" y="157.2" transform="rotate(-90 213.6 157.2)">3</text>
<text x="261.8" y="157.2" transform="rotate(-90 261.8 157.2)">3</text>
<text x="129.2" y="163.5">1</text>
<text x="129.2" y="166">2</text>
<text x="135" y="164.6">AC_1</text>
<text x="135" y="167.1">AC_2</text>
<text x="143.8" y="167.1">+VO</text>
<text x="144.3" y="164.6">-VO</text>
<text x="152.8" y="163.5">3</text>
<text x="152.8" y="166">4</text>
<text x="84.2" y="171.1">1</text>
<text x="84.2" y="173.6">2</text>
<text x="84.2" y="176.2">3</text>
<text x="84.2" y="178.7">4</text>
<text x="129.2" y="178.7">1</text>
<text x="135" y="179.8">AC_1</text>
<text x="144.3" y="179.8">-VO</text>
<text x="152.8" y="178.7">3</text>
<text x="129.2" y="181.3">2</text>
<text x="135" y="182.4">AC_2</text>
<text x="143.8" y="182.4">+VO</text>
<text x="152.8" y="181.3">4</text>
</g>
<g font-size="1.8" fill="#808080">
<text x="33.5" y="32.4">GND</text>
<text x="33.8" y="35">3.3V</text>
<text x="85.7" y="32.4">GND</text>
<text x="85.7" y="35">CH_1</text>
<text x="33.7" y="40">IN_5</text>
<text x="33.9" y="37.5">RST</text>
<text x="85.7" y="40">TX</text>
<text x="85.7" y="37.5">SCL</text>
<text x="33.7" y="42.6">IN_6</text>
<text x="33.7" y="45.1">IN_3</text>
<text x="33.7" y="47.7">IN_4</text>
<text x="85.7" y="47.7">GND</text>
<text x="85.7" y="42.6">RX</text>
<text x="85.7" y="45.1">SDA</text>
<text x="33.7" y="50.2">IN_1</text>
<text x="33.7" y="52.7">IN_2</text>
<text x="85.7" y="52.7">IO18</text>
<text x="85.7" y="50.2">IO19</text>
<text x="32.9" y="55.3">CH_2</text>
<text x="32.9" y="57.8">CH_3</text>
<text x="85.7" y="57.8">IO17</text>
<text x="85.7" y="55.3">IO5</text>
<text x="28.7" y="65.4">WAKE_UP</text>
<text x="32.9" y="60.4">CH_4</text>
<text x="33.6" y="62.9">IO14</text>
<text x="85.7" y="65.4">IO0</text>
<text x="85.7" y="62.9">IO4</text>
<text x="85.7" y="60.4">IO16</text>
<text x="33.5" y="70.5">GND</text>
<text x="85.7" y="70.5">RC_DATA</text>
<text x="33.9" y="73.1">TXD</text>
<text x="34" y="75.6">SD2</text>
<text x="85.7" y="75.6">SD1</text>
<text x="85.7" y="73.1">RXD</text>
<text x="33.4" y="80.7">CMD</text>
<text x="34" y="78.1">SD3</text>
<text x="85.7" y="80.7">CLK</text>
<text x="85.7" y="78.1">SD0</text>
<text x="48.9" y="85.1">U1</text>
<text x="66.9" y="85.1">ESP-32S</text>
<text x="151.7" y="95.9">3.3V</text>
<text x="151.7" y="98.4">GND</text>
<text x="151.7" y="101">SCL</text>
<text x="151.7" y="103.5">SDA</text>
<text x="180.2" y="108.6">CH_1</text>
<text x="228.4" y="108.6">CH_2</text>
<text x="42.5" y="126.4">IO0</text>
<text x="55.2" y="126.4">RST</text>
<text x="109.8" y="130.8">IN_1</text>
<text x="109.8" y="135.9">IN_3</text>
<text x="109.8" y="133.4">IN_2</text>
<text x="109.8" y="138.4">IN_4</text>
<text x="180.2" y="154.3">CH_3</text>
<text x="228.4" y="154.3">CH_4</text>
<text x="95.9" y="172.1">3.3V</text>
<text x="95.9" y="174.6">GND</text>
<text x="95.9" y="179.7">RX</text>
<text x="95.9" y="177.2">TX</text>
</g>
</svg>
